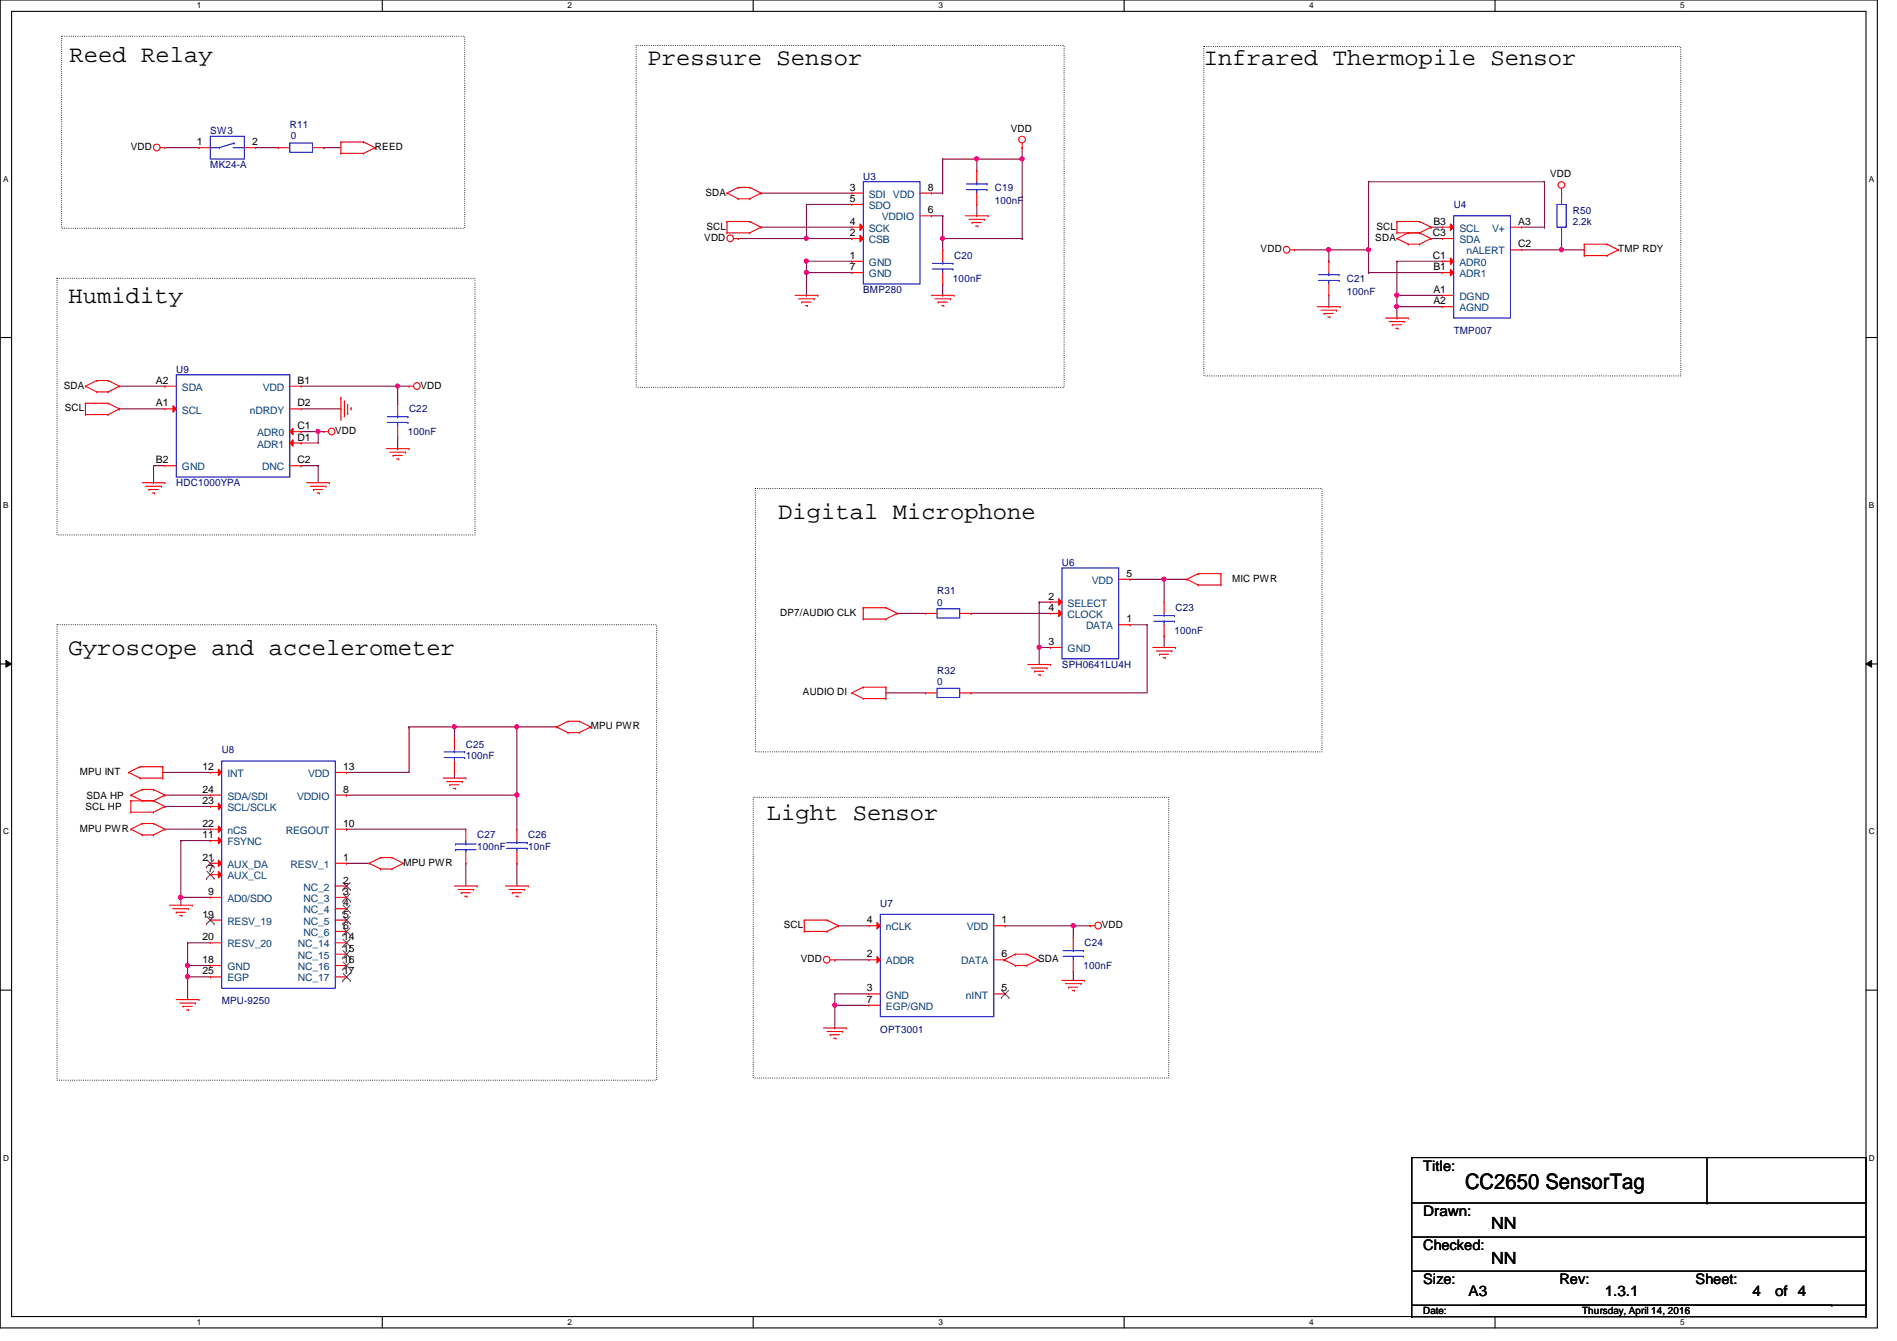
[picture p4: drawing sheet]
<svg xmlns="http://www.w3.org/2000/svg" width="297mm" height="210mm" viewBox="0 0 297 210" stroke-linecap="round" stroke-linejoin="round" font-family="sans-serif">
<path d="M0 0h294v207.9h-294zM1.8 1.8h290.4v204.3h-290.4z" fill="none" stroke="#000" stroke-width=".17"/>
<g fill="#fff">
<path d="M30.8 .2h.7v1.4h-.7z"/>
<path d="M30.8 206.2h.7v1.4h-.7z"/>
</g>
<path d="M59.9 0v1.8M59.9 206.1v1.8" fill="none" stroke="#000" stroke-width=".17"/>
<g fill="#fff">
<path d="M88.9 .2h.6v1.4h-.6z"/>
<path d="M88.9 206.2h.6v1.4h-.6z"/>
</g>
<path d="M117.9 0v1.8M117.9 206.1v1.8" fill="none" stroke="#000" stroke-width=".17"/>
<g fill="#fff">
<path d="M146.9 .2h.7v1.4h-.7z"/>
<path d="M146.9 206.2h.7v1.4h-.7z"/>
</g>
<path d="M176 0v1.8M176 206.1v1.8" fill="none" stroke="#000" stroke-width=".17"/>
<g fill="#fff">
<path d="M205 .2h.7v1.4h-.7z"/>
<path d="M205 206.2h.7v1.4h-.7z"/>
</g>
<path d="M234.1 0v1.8M234.1 206.1v1.8" fill="none" stroke="#000" stroke-width=".17"/>
<g fill="#fff">
<path d="M263.1 .2h.7v1.4h-.7z"/>
<path d="M263.1 206.2h.7v1.4h-.7z"/>
<path d="M.5 27.3h.8v1.4h-.8z"/>
<path d="M292.6 27.3h.9v1.4h-.9z"/>
<path d="M.5 78.4h.8v1.4h-.8z"/>
<path d="M292.6 78.4h.9v1.4h-.9z"/>
</g>
<path d="M0 52.8h1.8M292.2 52.8h1.8" fill="none" stroke="#000" stroke-width=".17"/>
<g fill="#fff">
<path d="M.5 129.5h.9v1.4h-.9z"/>
<path d="M292.6 129.5h.9v1.4h-.9z"/>
</g>
<path d="M0 103.9h1.8M292.2 103.9h1.8" fill="none" stroke="#000" stroke-width=".17"/>
<path d="M.9 103.4l.9 .5-.9 .5zM292.2 103.9l.9-.5v1z" fill="#000"/>
<path d="M.9 103.4l.9 .5-.9 .5zM292.2 103.9l.9-.5v1z" fill="none" stroke="#000" stroke-width=".16"/>
<g fill="#fff">
<path d="M.5 180.5h.9v1.4h-.9z"/>
<path d="M292.6 180.5h.9v1.4h-.9z"/>
</g>
<path d="M0 155h1.8M292.2 155h1.8" fill="none" stroke="#000" stroke-width=".17"/>
<path d="M9.6 5.7h63.2v30h-63.2zM99.6 7.1h67v53.5h-67zM188.5 7.3h74.7v51.5h-74.7zM8.9 43.6h65.5v40.1h-65.5zM118.3 76.5h88.7v41.2h-88.7zM8.9 97.8h93.9v71.3h-93.9zM117.9 124.8h65.1v43.9h-65.1z" fill="none" stroke="#000" stroke-width=".17" stroke-dasharray="0 .3"/>
<g fill="none" stroke="#800040" stroke-width=".17">
<path d="M50.7 23.1h.1M50.7 23.1h2.7M119.2 30.2h.1M119.2 35.6h.1M119.2 30.2h14.2M119.2 35.6h14.2M238.3 35.6h3.5M241.8 35.6h.1M126.1 40.9h.2M126.3 40.9h.1M80.9 124.5h.1M80.9 124.5v5.3"/>
<path d="M28.3 140.5h.1M28.3 140.5h4.6"/>
</g>
<circle cx="28.3" cy="140.4" r=".33" fill="#f0f"/>
<circle cx="28.3" cy="140.4" r=".33" fill="none" stroke="#f0f" stroke-width=".17"/>
<g fill="none" stroke="#800040" stroke-width=".17">
<path d="M18.7 64h.1M18.7 64h7.1M18.7 60.5h7.1M25.8 60.5h.1M25.5 120.9h.1M25.5 120.9h7.4M25.8 124.5h.1M25.8 126.2h.1M25.8 124.5h7.1M25.8 126.2h7.1M28.3 131.6h.1M28.3 131.6v10.1"/>
<path d="M28.3 131.6h4.6M54.3 129.8h.1M54.3 129.8h18.6M71.2 120.9h.1M71.2 120.9v.9M72.9 135.1h.1M72.9 135.1v3.6M80.9 135.1h.1M80.9 135.1v3.6M28.3 140.5h.1M131.3 144.9h.1M131.3 144.9h4.8"/>
<path d="M157.2 150.2h.1M157.2 150.2h.2M157.4 144.9h.1M157.4 144.9h10.7M168.1 152h.1M168.1 152v1.5"/>
</g>
<circle cx="168" cy="144.9" r=".32" fill="#f0f"/>
<circle cx="168" cy="144.9" r=".32" fill="none" stroke="#f0f" stroke-width=".17"/>
<g fill="none" stroke="#800040" stroke-width=".17">
<path d="M115.6 37.3h.1M115.6 37.3h10.7M62.3 60.5h.1M62.3 60.5v2.6M62.3 60.5h1.7M25.8 129.8h.1M25.8 129.8h7.1M54.3 124.5h.1M54.3 124.5h26.6M130.7 157.4h.1M130.7 155.6h.1M130.7 155.6v1.8"/>
<path d="M130.7 155.6h5.4M168.1 144.9h.1M168.1 144.9v1.8M168.1 144.9h2.6M170.7 144.9h.1"/>
</g>
<circle cx="80.9" cy="124.4" r=".32" fill="#f0f"/>
<circle cx="80.9" cy="124.4" r=".32" fill="none" stroke="#f0f" stroke-width=".17"/>
<path d="M29.4 147.6h.1M29.4 151.1h.1M29.4 147.6h3.5M29.4 147.6v5.3M29.4 151.1h3.5" fill="none" stroke="#800040" stroke-width=".17"/>
<circle cx="29.4" cy="152.9" r=".32" fill="#f0f"/>
<circle cx="29.4" cy="152.9" r=".32" fill="none" stroke="#f0f" stroke-width=".17"/>
<circle cx="29.4" cy="151.1" r=".32" fill="#f0f"/>
<circle cx="29.4" cy="151.1" r=".32" fill="none" stroke="#f0f" stroke-width=".17"/>
<path d="M147.6 37.3h12.5M160.1 37.3h.1M29.4 152.9h.1M29.4 152.9h3.5M29.4 152.9v3.6" fill="none" stroke="#800040" stroke-width=".17"/>
<circle cx="147.6" cy="37.3" r=".32" fill="#f0f"/>
<circle cx="147.6" cy="37.3" r=".32" fill="none" stroke="#f0f" stroke-width=".17"/>
<path d="M145.8 33.8h1.8M145.8 30.2h1.8M147.6 33.8h.1M147.6 30.2h.1M147.6 24.9h.1M147.6 24.9v5.3M147.6 33.8v3.5M147.6 24.9h5.3M152.9 24.9h.1M147.6 46.2h.1M147.6 44.4v1.8" fill="none" stroke="#800040" stroke-width=".17"/>
<circle cx="152.9" cy="24.9" r=".32" fill="#f0f"/>
<circle cx="152.9" cy="24.9" r=".32" fill="none" stroke="#f0f" stroke-width=".17"/>
<path d="M152.9 26.7h.1M152.9 33.8h.1M152.9 32v1.8M160.1 23.1h.1M160.1 24.9h.1M160.1 37.3h.1M160.1 23.1v14.2M160.1 24.9h-7.2v1.8" fill="none" stroke="#800040" stroke-width=".17"/>
<circle cx="160" cy="24.9" r=".32" fill="#f0f"/>
<circle cx="160" cy="24.9" r=".32" fill="none" stroke="#f0f" stroke-width=".17"/>
<path d="M218.7 40.9h.1M218.7 46.2h.1M218.7 40.9h7.1M218.7 40.9v5.3M218.7 46.2h7.1" fill="none" stroke="#800040" stroke-width=".17"/>
<circle cx="218.7" cy="46.2" r=".32" fill="#f0f"/>
<circle cx="218.7" cy="46.2" r=".32" fill="none" stroke="#f0f" stroke-width=".17"/>
<path d="M218.7 48h.1M218.7 46.2v1.8M218.7 48h7.1" fill="none" stroke="#800040" stroke-width=".17"/>
<circle cx="218.7" cy="48" r=".32" fill="#f0f"/>
<circle cx="218.7" cy="48" r=".32" fill="none" stroke="#f0f" stroke-width=".17"/>
<path d="M202.7 39.1h5.4M208.1 39.1h.1M208.1 39.1v1.8M208.1 48h.1M208.1 40.9h.1M208.1 46.2v1.8M218.7 49.8h.1M218.7 48v1.8" fill="none" stroke="#800040" stroke-width=".17"/>
<circle cx="208" cy="39.1" r=".32" fill="#f0f"/>
<circle cx="208" cy="39.1" r=".32" fill="none" stroke="#f0f" stroke-width=".17"/>
<path d="M208.1 39.1h6.2M214.3 39.1h.1M214.3 39.1v3.6" fill="none" stroke="#800040" stroke-width=".17"/>
<circle cx="214.3" cy="39.1" r=".32" fill="#f0f"/>
<circle cx="214.3" cy="39.1" r=".32" fill="none" stroke="#f0f" stroke-width=".17"/>
<g fill="none" stroke="#800040" stroke-width=".17">
<path d="M126.3 32h.1M126.3 32h7.1M147.6 39.1h.1M147.6 37.3v1.8M214.3 28.4h.1M214.3 28.4h27.5v7.2M214.3 28.4v10.7M241.8 35.6h.1M126.3 40.9h7.1M133.4 40.9h.1M214.3 42.7h.1M214.3 42.7h11.5"/>
<path d="M64 113.8h.1M64 113.8v7.1h-9.7M64 113.8h7.2M54.3 120.9h.1"/>
</g>
<circle cx="126.3" cy="40.9" r=".32" fill="#f0f"/>
<circle cx="126.3" cy="40.9" r=".32" fill="none" stroke="#f0f" stroke-width=".17"/>
<path d="M126.3 42.7h.1M126.3 40.9v1.8M126.3 42.7h7.1" fill="none" stroke="#800040" stroke-width=".17"/>
<circle cx="126.3" cy="42.6" r=".32" fill="#f0f"/>
<circle cx="126.3" cy="42.6" r=".32" fill="none" stroke="#f0f" stroke-width=".17"/>
<path d="M126.3 37.3h.1M126.3 32v5.3M126.3 37.3h7.1M133.4 37.3h.1M126.3 46.2h.1M126.3 42.7v3.5" fill="none" stroke="#800040" stroke-width=".17"/>
<circle cx="126.3" cy="37.3" r=".32" fill="#f0f"/>
<circle cx="126.3" cy="37.3" r=".32" fill="none" stroke="#f0f" stroke-width=".17"/>
<path d="M71.2 113.8h.1M71.2 113.8h9.7" fill="none" stroke="#800040" stroke-width=".17"/>
<circle cx="80.9" cy="113.8" r=".32" fill="#f0f"/>
<circle cx="80.9" cy="113.8" r=".32" fill="none" stroke="#f0f" stroke-width=".17"/>
<circle cx="71.1" cy="113.8" r=".32" fill="#f0f"/>
<circle cx="71.1" cy="113.8" r=".32" fill="none" stroke="#f0f" stroke-width=".17"/>
<path d="M238.3 39.1h6.2M244.5 39.1h.1M71.2 113.8h.1M71.2 113.8v1.8M80.9 113.8h.1M80.9 113.8h6.3M80.9 113.8v10.7M130.7 150.2h.1M130.7 150.2h5.4" fill="none" stroke="#800040" stroke-width=".17"/>
<circle cx="244.5" cy="39.1" r=".32" fill="#f0f"/>
<circle cx="244.5" cy="39.1" r=".32" fill="none" stroke="#f0f" stroke-width=".17"/>
<path d="M224.1 35.6h.1M224.1 37.3h.1M224.1 35.6h1.7M224.1 37.3h1.7M244.5 39.1h.1M244.5 37.3v1.8M244.5 39.1h3.6M248.1 39.1h.1M130.7 157.4h.1M130.7 157.4h5.4M130.7 157.4v3.5M130.7 160.9h.1" fill="none" stroke="#800040" stroke-width=".17"/>
<circle cx="130.7" cy="157.3" r=".32" fill="#f0f"/>
<circle cx="130.7" cy="157.3" r=".32" fill="none" stroke="#f0f" stroke-width=".17"/>
<path d="M162.7 94.2h.1M162.7 94.2h1.8M162.7 94.2v7.1M176.9 90.7h.1M176.9 90.7h8.9M182.3 90.7h.1M182.3 90.7v3.5" fill="none" stroke="#800040" stroke-width=".17"/>
<circle cx="182.3" cy="90.7" r=".32" fill="#f0f"/>
<circle cx="182.3" cy="90.7" r=".32" fill="none" stroke="#f0f" stroke-width=".17"/>
<path d="M152.1 96h.1M152.1 96h12.4M182.3 99.6h.1M182.3 99.6v1.7M162.7 101.3h.1M162.7 101.3h1.8" fill="none" stroke="#800040" stroke-width=".17"/>
<circle cx="162.7" cy="101.3" r=".32" fill="#f0f"/>
<circle cx="162.7" cy="101.3" r=".32" fill="none" stroke="#f0f" stroke-width=".17"/>
<g fill="none" stroke="#800040" stroke-width=".17">
<path d="M47.2 72.9h.1M47.2 67.6h.1M47.2 72.9h2.6M47.2 64h6.2M47.2 67.6h2.6M49.8 72.9h.1M49.8 72.9v2.7M53.4 64h.1M140.5 96h.1M140.5 96h4.4M176.9 97.8h.1M176.9 97.8h2.7"/>
<path d="M179.6 97.8h.1M179.6 97.8v10.7h-27.5M138.7 108.5h.1M138.7 108.5h6.2M152.1 108.5h.1M162.7 101.3h.1M162.7 101.3v2.7M54.3 135.1h.1M54.3 135.1h3.5"/>
</g>
<circle cx="49.8" cy="67.5" r=".32" fill="#f0f"/>
<circle cx="49.8" cy="67.5" r=".32" fill="none" stroke="#f0f" stroke-width=".17"/>
<path d="M47.2 69.3h.1M47.2 60.5h15.1M49.8 67.6h.1M49.8 67.6v1.7h-2.6M49.8 67.6h.9M62.3 60.5h.1" fill="none" stroke="#800040" stroke-width=".17"/>
<circle cx="62.2" cy="60.4" r=".32" fill="#f0f"/>
<circle cx="62.2" cy="60.4" r=".32" fill="none" stroke="#f0f" stroke-width=".17"/>
<path d="M25.8 23.1h5.4M31.2 23.1h.1M40 23.1h3.6M43.6 23.1h.1M24 72.9h.1M24 75.6h.1M24 72.9h1.8M24 72.9v2.7M62.3 70.2h.1M62.3 68.5v1.7" fill="none" stroke="#800040" stroke-width=".17"/>
<g fill="none" stroke="#f00" stroke-width=".17">
<path d="M25.1 23.1h.7M25.8 23.1h.1M53.4 24h.1M53.4 22.2h.1M53.4 22.2h3.5M53.4 24h3.5M53.4 22.2v1.8M56.9 22.2h.1M56.9 24h.1M56.9 22.2l1.8 .9M58.7 23.1h.1M58.7 23.1l-1.8 .9"/>
<path d="M113.8 36.4h.1M113.8 34.7h.1M113.8 30.2h.1M113.8 34.7h3.6M113.8 36.4h3.6M113.8 34.7v1.7M113.8 30.2l1.8 .9M114.9 37.3h.7M115.6 29.3h.1M115.6 31.1h.1M115.6 37.3h.1M115.6 29.3l-1.8 .9"/>
<path d="M115.6 29.3h1.8M115.6 31.1h1.8M117.4 34.7h.1M117.4 36.4h.1M117.4 29.3h.1M117.4 31.1h.1M117.4 34.7l1.8 .9M117.4 29.3l1.8 .9M119.2 35.6h.1M119.2 30.2h.1M119.2 35.6l-1.8 .8M119.2 30.2l-1.8 .9"/>
<path d="M151.2 33.8h3.5M151.7 34.3h2.5M152.2 34.8h.1M152.2 34.8h1.5M152.8 35.4h.3M153.1 35.4h.1M154.2 34.3h.1M154.7 33.8h.1M160.1 23.1h.1M160.1 22.4v.7M202 39.1h.7M202.7 39.1h.1"/>
<path d="M218.7 36.4h.1M218.7 34.7h.1M218.7 37.3h.1M218.7 34.7h3.6M218.7 36.4h3.6M218.7 34.7v1.7M218.7 37.3l1.8 .9M220.5 36.4h.1M220.5 38.2h.1M220.5 36.4l-1.8 .9M220.5 38.2h1.8M222.3 34.7h.1"/>
<path d="M222.3 36.4h.1M222.3 38.2h.1M222.3 34.7l1.8 .9M222.3 36.4l1.8 .9M224.1 35.6h.1M224.1 37.3h.1M224.1 35.6l-1.8 .8M224.1 37.3l-1.8 .9M244.5 30.2h.1M244.5 29.5v.7M248.1 38.2h.1M248.1 38.2h3.5"/>
<path d="M248.1 38.2v1.8M251.6 38.2h.1M251.6 38.2l1.8 .9M253.4 39.1h.1M253.4 39.1l-1.8 .9M15.2 59.6h.1M15.2 59.6l-1.8 .9M15.2 59.6h1.7M16.9 59.6h.1M16.9 59.6l1.8 .9M124.5 46.2h3.6M125 46.8h2.5"/>
<path d="M125.6 47.3h.1M125.6 47.3h1.4M126.1 47.8h.3M126.4 47.8h.1M127.5 46.8h.1M128.1 46.2h.1M145.8 46.2h3.6M146.4 46.8h2.4M146.9 47.3h.1M146.9 47.3h1.4M147.4 47.8h.4M147.8 47.8h.1"/>
<path d="M148.8 46.8h.1M149.4 46.2h.1M206.3 48h3.5M206.8 48.6h2.5M207.3 49.1h.1M207.3 49.1h1.5M207.9 49.6h.3M208.2 49.6h.1M209.3 48.6h.1M209.8 48h.1M217 49.8h3.5M217.5 50.3h2.5"/>
<path d="M218 50.8h.1M218 50.8h1.5M218.6 51.4h.3M218.9 51.4h.1M220 50.3h.1M220.5 49.8h.1M248.1 40h.1M248.1 40h3.5M251.6 40h.1M13.4 64.9h.1M13.4 63.1h.1M13.4 60.5h.1"/>
<path d="M13.4 63.1h3.5M13.4 64.9h3.5M13.4 63.1v1.8M13.4 60.5l1.8 .8M15.2 61.3h.1M15.2 61.3h1.7M16.9 63.1h.1M16.9 64.9h.1M16.9 61.3h.1M16.9 63.1l1.8 .9M18.7 64h.1M18.7 60.5h.1"/>
<path d="M18.7 64l-1.8 .9M18.7 60.5l-1.8 .8M22.3 75.6h3.5M22.8 76.1h2.5M23.3 76.6h.1M23.3 76.6h1.5M23.9 77.2h.3M24.2 77.2h.1M25.3 76.1h.1M25.8 75.6h.1M48 75.6h3.6M48.6 76.1h2.5"/>
<path d="M49.1 76.6h.1M49.1 76.6h1.4M49.7 77.2h.3M50 77.2h.1M50.7 67.6h.1M50.7 67.6h.7M51.1 76.1h.1M51.6 75.6h.1M53.4 62.2h.1M53.4 62.2v3.6M53.9 62.8h.1M53.9 62.8v2.4"/>
<path d="M54.4 64.7h.1M54.4 63.3v1.4M55 63.8h.1M55 63.8v.4M60.5 70.2h3.5M61 70.8h2.5M61.5 71.3h.1M61.5 71.3h1.5M62.1 71.8h.3M62.4 71.8h.1M63.5 70.8h.1M64 70.2h.1"/>
<path d="M64 60.5h.1M64 60.5h.8M135.2 96.9h.1M135.2 95.1h.1M135.2 95.1h3.5M135.2 96.9h3.5M135.2 95.1v1.8M138.7 95.1h.1M138.7 96.9h.1M138.7 95.1l1.8 .9M140.5 96h.1M140.5 96l-1.8 .9"/>
<path d="M175.2 90.7h1.7M176.9 90.7h.1M185.8 90.7h.1M185.8 90.7l1.8 .9M187.6 91.6h.1M187.6 89.8h.1M187.6 91.6h3.6M187.6 89.8l-1.8 .9M187.6 89.8h3.6M191.2 89.8h.1M191.2 91.6h.1M191.2 89.8v1.8"/>
<path d="M87.2 113.8h.1M87.2 113.8l1.7 .9M88.9 114.7h.1M88.9 112.9h.1M88.9 114.7h1.8M88.9 112.9l-1.7 .9M88.9 112.9h1.8M90.7 114.7h.1M90.7 112.9h.1M90.7 112.9l1.8 .9M92.5 113.8h.1M92.5 113.8l-1.8 .9"/>
<path d="M133.4 108.5h.1M133.4 108.5l1.8 .8M135.2 109.3h.1M135.2 107.6h.1M135.2 109.3h3.5M135.2 107.6l-1.8 .9M135.2 107.6h3.5M138.7 107.6h.1M138.7 109.3h.1M138.7 107.6v1.7M160.9 104h3.6M161.5 104.6h2.5"/>
<path d="M162 105.1h.1M162 105.1h1.4M162.6 105.6h.3M162.9 105.6h.1M164 104.6h.1M164.5 104h.1M180.5 101.3h3.6M181.1 101.9h2.4M181.6 102.4h.1M181.6 102.4h1.4M182.1 103h.4M182.5 103h.1"/>
<path d="M183.5 101.9h.1M184.1 101.3h.1M20.1 120.9h.1M20.1 120.9l1.8 .9M20.5 127.1h.1M20.5 125.3h.1M20.5 124.5h.1M20.5 129.8h.1M20.5 125.3h3.5M20.5 127.1h3.5M20.5 125.3v1.8M20.5 124.5l1.8 .8"/>
<path d="M20.5 129.8l1.8 .9M21.9 121.8h.1M21.9 120h.1M21.9 121.8h3.6M21.9 120l-1.8 .9M21.9 120h3.6M22.3 123.6h.1M22.3 125.3h.1M22.3 128.9h.1M22.3 130.7h.1M22.3 123.6l-1.8 .9M22.3 123.6h1.7"/>
<path d="M22.3 128.9l-1.8 .9M22.3 128.9h1.7M22.3 130.7h1.7M24 125.3h.1M24 127.1h.1M24 123.6h.1M24 128.9h.1M24 130.7h.1M24 125.3l1.8 .9M24 123.6l1.8 .9M24 128.9l1.8 .9M25.5 120h.1"/>
<path d="M25.5 121.8h.1M25.5 120v1.8M25.8 126.2h.1M25.8 124.5h.1M25.8 129.8h.1M25.8 126.2l-1.8 .9M25.8 124.5l-1.8 .8M25.8 129.8l-1.8 .9M57.8 135.1h.1M57.8 135.1l1.8 .9M59.6 136h.1M59.6 134.2h.1"/>
<path d="M59.6 136h1.8M59.6 134.2l-1.8 .9M59.6 134.2h1.8M61.4 136h.1M61.4 134.2h.1M61.4 134.2l1.8 .9M63.2 135.1h.1M63.2 135.1l-1.8 .9M69.4 121.8h3.5M69.9 122.3h2.5M70.4 122.9h.1M70.4 122.9h1.5"/>
<path d="M71 123.4h.3M71.2 138.7h3.5M71.3 123.4h.1M71.7 139.2h2.5M72.2 139.7h.1M72.2 139.7h1.5M72.4 122.3h.1M72.9 121.8h.1M74.2 139.2h.1M74.7 138.7h.1M79.2 138.7h3.5M79.7 139.2h2.5"/>
<path d="M80.2 139.7h.1M80.2 139.7h1.5M82.2 139.2h.1M82.7 138.7h.1M26.5 141.7h3.6M27 142.2h2.5M27.6 142.8h.1M27.6 142.8h1.4M27.6 156.5h3.6M28.1 143.3h.4M28.1 157h2.5M28.5 143.3h.1"/>
<path d="M28.7 157.5h.1M28.7 157.5h1.4M29.2 158.1h.3M29.5 142.2h.1M29.5 158.1h.1M30.1 141.7h.1M30.6 157h.1M31.2 156.5h.1M72.8 140.3h.3M73.1 140.3h.1M80.8 140.3h.3M81.1 140.3h.1"/>
<path d="M125.9 145.8h.1M125.9 144h.1M125.9 144h3.6M125.9 145.8h3.6M125.9 144v1.8M129.5 144h.1M129.5 145.8h.1M129.5 144l1.8 .9M130 150.2h.7M130.7 150.2h.1M131.3 144.9h.1M131.3 144.9l-1.8 .9"/>
<path d="M157.2 150.2h.1M157.2 150.2l1.8 .9M159 151.1h.1M159 149.4h.1M159 151.1h1.8M159 149.4l-1.8 .8M159 149.4h1.8M160.8 151.1h.1M160.8 149.4h.1M160.8 149.4l1.8 .8M162.6 150.2h.1M162.6 150.2l-1.8 .9"/>
<path d="M166.3 153.5h3.5M166.8 154h2.5M167.3 154.5h.1M167.3 154.5h1.5M167.9 155h.3M168.2 155h.1M169.3 154h.1M169.8 153.5h.1M170.7 144.9h.1M170.7 144.9h.7M128.9 160.9h3.6M129.5 161.5h2.4"/>
<path d="M130 162h.1M130 162h1.4M130.6 162.5h.3M130.9 162.5h.1M131.9 161.5h.1M132.5 160.9h.1"/>
<circle cx="24.5" cy="23.1" r=".52"/>
<circle cx="114.3" cy="37.3" r=".52"/>
<circle cx="160" cy="21.8" r=".52"/>
<circle cx="201.4" cy="39.1" r=".52"/>
<circle cx="244.5" cy="29" r=".52"/>
<circle cx="51.9" cy="67.5" r=".52"/>
<circle cx="65.3" cy="60.4" r=".52"/>
<circle cx="129.4" cy="150.2" r=".52"/>
<circle cx="171.9" cy="144.9" r=".52"/>
</g>
<g fill="none" stroke="#000" stroke-width=".17">
<path d="M221.1 181.2h71.1v23.1h-71.1zM221.1 188.3h71.1M221.1 193.6h71.1M221.1 199h71.1M267.3 188.3h.1M267.3 181.2v7.1M292.2 188.3h.1M292.2 193.6h.1M292.2 199h.1M221.1 206.1h.1M221.1 204.3v1.8M221.1 206.1h71.1"/>
<path d="M231.7 204.3h55.1M286.8 204.3h.1M292.2 206.1h.1M292.2 204.3h.1M292.2 204.3v1.8"/>
</g>
<path d="M166.3 88.9h8.9v14.2h-8.9z" fill="none" stroke="#00f" stroke-width=".17"/>
<path d="M165.8 93.7l.5 .5-.5 .5z" fill="#f00"/>
<path d="M164.5 94.2h.1M164.5 94.2h1.8M165.8 93.7l.5 .5-.5 .5z" fill="none" stroke="#f00" stroke-width=".17"/>
<path d="M165.8 95.5l.5 .5-.5 .5z" fill="#f00"/>
<g fill="none" stroke="#f00" stroke-width=".17">
<path d="M152.9 26.7h.1M152.9 32h.1M152.9 26.7v1.7M152.9 30.2v1.8M208.1 40.9h.1M208.1 46.2h.1M208.1 40.9v1.8M208.1 44.4v1.8M164.5 96h.1M164.5 96h1.8M165.8 95.5l.5 .5-.5 .5zM175.2 97.8h1.7"/>
<path d="M176.9 97.8h.1M71.2 115.6h.1M71.2 115.6v1.7M71.2 119.1v1.8M164.5 101.3h.1M164.5 101.3h1.8M71.2 120.9h.1M72.9 135.1h.1M72.9 129.8h.1M72.9 129.8v1.8M72.9 133.3v1.8M155.6 155.6h1.8"/>
<path d="M157.4 155.6h.1M168.1 146.7h.1M168.1 152h.1M168.1 146.7v1.8M168.1 150.2v1.8"/>
</g>
<g fill="none" stroke="#00f" stroke-width=".17">
<path d="M151.3 29.7h3.3M151.3 28.8h3.3M152.9 28.8h.1M152.9 29.7h.1M152.9 28.4v.4M152.9 29.7v.5M154.6 29.7h.1M154.6 28.8h.1M206.5 43.9h3.2M206.5 43h3.2M208.1 43h.1M208.1 43.9h.1"/>
<path d="M208.1 42.7v.3M208.1 43.9v.5M209.7 43.9h.1M209.7 43h.1M69.6 118.6h3.2M69.6 117.7h3.2M71.2 117.7h.1M71.2 118.6h.1M71.2 117.3v.4M71.2 118.6v.5M72.8 118.6h.1M72.8 117.7h.1"/>
<path d="M71.3 132.1h.1M71.3 133h.1M71.3 132.1h3.2M71.3 133h3.2M72.9 133h.1M72.9 132.1h.1M72.9 131.6v.5M72.9 133v.3M137.8 143.1h17.8v16h-17.8zM166.5 149.7h3.2M166.5 148.8h3.2M168.1 148.8h.1"/>
<path d="M168.1 149.7h.1M168.1 148.5v.3M168.1 149.7v.5M169.7 149.7h.1M169.7 148.8h.1"/>
</g>
<path d="M156.8 156.2h.1M156.8 155l1.2 1.2M157.9 155l-1.1 1.2M158 156.2h.1" fill="none" stroke="#804000" stroke-width=".16"/>
<path d="M137.3 149.7l.5 .5-.5 .5z" fill="#f00"/>
<path d="M136.1 150.2h.1M136.1 155.6h.1M136.1 157.4h.1M136.1 150.2h1.7M136.1 155.6h1.7M136.1 157.4h1.7M137.3 149.7l.5 .5-.5 .5zM155.6 144.9h1.8M157.4 144.9h.1" fill="none" stroke="#f00" stroke-width=".17"/>
<path d="M137.3 144.4l.5 .5-.5 .5z" fill="#f00"/>
<path d="M133.4 40.9h.1M133.4 40.9h1.8M182.3 94.2h.1M182.3 99.6h.1M182.3 94.2v1.8M182.3 97.8v1.8M136.1 144.9h.1M136.1 144.9h1.7M137.3 144.4l.5 .5-.5 .5zM155.6 150.2h1.8M157.4 150.2h.1" fill="none" stroke="#f00" stroke-width=".17"/>
<path d="M135.2 28.4h8.9v16h-8.9zM180.7 97.2h3.2M180.7 96.4h3.2M182.3 96.4h.1M182.3 97.2h.1M182.3 96v.4M182.3 97.2v.6M183.9 97.2h.1M183.9 96.4h.1" fill="none" stroke="#00f" stroke-width=".17"/>
<path d="M134.7 36.8l.5 .5-.5 .5z" fill="#f00"/>
<path d="M133.4 37.3h.1M133.4 30.2h.1M133.4 37.3h1.8M133.4 30.2h1.8M134.7 36.8l.5 .5-.5 .5zM144.1 33.8h1.7M145.8 33.8h.1M133.4 42.7h.1M133.4 42.7h1.8" fill="none" stroke="#f00" stroke-width=".17"/>
<path d="M134.7 35.1l.5 .5-.5 .5z" fill="#f00"/>
<g fill="none" stroke="#f00" stroke-width=".17">
<path d="M43.6 23.1h.1M43.6 23.1h1.8M48.9 23.1h1.8M50.7 23.1h.1M133.4 35.6h.1M133.4 32h.1M133.4 35.6h1.8M133.4 32h1.8M134.7 35.1l.5 .5-.5 .5zM144.1 30.2h1.7M145.8 30.2h.1M147.6 39.1h.1"/>
<path d="M147.6 39.1v1.8M225.8 37.3h.1M225.8 37.3h1.8M236.5 35.6h1.8M236.5 39.1h1.8M238.3 39.1h.1M238.3 35.6h.1M244.5 37.3h.1M244.5 30.2h.1M244.5 30.2v1.8M244.5 35.6v1.7M147.6 44.4h.1"/>
<path d="M147.6 42.7v1.7M225.8 46.2h.1M225.8 48h.1M225.8 46.2h1.8M225.8 48h1.8M144.9 96h.1M144.9 96h1.8M150.3 96h1.8M152.1 96h.1M80.9 129.8h.1M80.9 135.1h.1M80.9 129.8v1.8"/>
<path d="M80.9 133.3v1.8"/>
</g>
<g fill="none" stroke="#00f" stroke-width=".17">
<path d="M45.4 22.4h3.5v1.4h-3.5zM227.6 33.8h8.9v16h-8.9zM243.8 32h1.4v3.6h-1.4zM146 42.1h3.2M146 41.2h3.2M147.6 41.2h.1M147.6 42.1h.1M147.6 40.9v.3M147.6 42.1v.6M149.2 42.1h.1M149.2 41.2h.1M146.7 95.3h3.6v1.4h-3.6z"/>
<path d="M79.3 132.8h3.2M79.3 131.9h3.2M80.9 131.9h.1M80.9 132.8h.1M80.9 131.6v.3M80.9 132.8v.5M82.5 132.8h.1M82.5 131.9h.1"/>
</g>
<path d="M227.1 42.2l.5 .5-.5 .5z" fill="#f00"/>
<path d="M225.8 42.7h.1M225.8 42.7h1.8M227.1 42.2l.5 .5-.5 .5z" fill="none" stroke="#f00" stroke-width=".17"/>
<path d="M227.1 35.1l.5 .5-.5 .5z" fill="#f00"/>
<path d="M225.8 35.6h.1M225.8 35.6h1.8M227.1 35.1l.5 .5-.5 .5z" fill="none" stroke="#f00" stroke-width=".17"/>
<path d="M227.1 40.4l.5 .5-.5 .5z" fill="#f00"/>
<path d="M225.8 40.9h.1M225.8 40.9h1.8M227.1 40.4l.5 .5-.5 .5zM25.8 72.9h.1M25.8 60.5h.1M25.8 72.9h1.8M25.8 60.5h1.8M144.9 108.5h.1M144.9 108.5h1.8M150.3 108.5h1.8M152.1 108.5h.1" fill="none" stroke="#f00" stroke-width=".17"/>
<path d="M27.6 58.7h17.8v16h-17.8zM146.7 107.7h3.6v1.5h-3.6z" fill="none" stroke="#00f" stroke-width=".17"/>
<path d="M27.1 63.5l.5 .5-.5 .5z" fill="#f00"/>
<path d="M25.8 64h.1M25.8 64h1.8M27.1 63.5l.5 .5-.5 .5zM45.4 60.5h1.8M47.2 60.5h.1" fill="none" stroke="#f00" stroke-width=".17"/>
<path d="M45.4 67.6l.5-.5v1z" fill="#f00"/>
<path d="M45.4 67.6l.5-.5v1zM45.4 67.6h1.8M47.2 67.6h.1" fill="none" stroke="#f00" stroke-width=".17"/>
<path d="M45.4 69.3l.5-.5v1z" fill="#f00"/>
<g fill="none" stroke="#f00" stroke-width=".17">
<path d="M31.2 23.1h.1M31.2 23.1h1.7M38.3 23.1h1.7M40 23.1h.1M45.4 69.3l.5-.5v1zM45.4 69.3h1.8M45.4 64h1.8M45.4 72.9h1.8M47.2 69.3h.1M47.2 64h.1M47.2 72.9h.1M52.5 145.8h1.8"/>
<path d="M54.3 145.8h.1"/>
</g>
<path d="M32.9 21.3h5.4v3.6h-5.4zM32.9 23.1h1.5M34.4 23.1h.1M36.5 23.1h1.8M36.7 22.4h.1M36.7 22.4l-2.3 .7M38.3 23.1h.1M34.7 119.1h17.8v35.6h-17.8z" fill="none" stroke="#00f" stroke-width=".17"/>
<path d="M53.7 146.4h.1M53.7 145.2l1.2 1.2M54.8 145.2l-1.1 1.2M54.9 146.4h.1" fill="none" stroke="#804000" stroke-width=".16"/>
<path d="M34.2 134.6l.5 .5-.5 .5z" fill="#f00"/>
<path d="M32.9 135.1h.1M32.9 135.1h1.8M34.2 134.6l.5 .5-.5 .5z" fill="none" stroke="#f00" stroke-width=".17"/>
<path d="M32.3 135.7h.1M32.4 134.6l1.1 1.1M33.5 134.6l-1.2 1.1M33.5 135.7h.1" fill="none" stroke="#804000" stroke-width=".16"/>
<path d="M34.2 136.4l.5 .5-.5 .5z" fill="#f00"/>
<path d="M32.9 136.9h.1M32.9 136.9h1.8M34.2 136.4l.5 .5-.5 .5zM52.5 124.5h1.8M52.5 129.8h1.8M54.3 124.5h.1M54.3 129.8h.1M32.9 140.5h.1M32.9 140.5h1.8" fill="none" stroke="#f00" stroke-width=".17"/>
<path d="M32.3 137.5h.1M32.4 136.4l1.1 1.1M33.5 136.4l-1.2 1.1M33.5 137.5h.1" fill="none" stroke="#804000" stroke-width=".16"/>
<path d="M34.2 131.1l.5 .5-.5 .5z" fill="#f00"/>
<path d="M32.9 131.6h.1M32.9 131.6h1.8M34.2 131.1l.5 .5-.5 .5z" fill="none" stroke="#f00" stroke-width=".17"/>
<path d="M34.2 120.4l.5 .5-.5 .5z" fill="#f00"/>
<g fill="none" stroke="#f00" stroke-width=".17">
<path d="M32.9 120.9h.1M32.9 120.9h1.8M34.2 120.4l.5 .5-.5 .5zM52.5 120.9h1.8M52.5 135.1h1.8M54.3 120.9h.1M54.3 135.1h.1M32.9 151.1h.1M32.9 144h.1M32.9 147.6h.1M32.9 151.1h1.8M32.9 144h1.8"/>
<path d="M32.9 147.6h1.8"/>
</g>
<path d="M32.3 144.6h.1M32.4 143.5l1.1 1.1M33.5 143.5l-1.2 1.1M33.5 144.6h.1" fill="none" stroke="#804000" stroke-width=".16"/>
<path d="M34.2 129.3l.5 .5-.5 .5z" fill="#f00"/>
<path d="M32.9 129.8h.1M32.9 129.8h1.8M34.2 129.3l.5 .5-.5 .5z" fill="none" stroke="#f00" stroke-width=".17"/>
<path d="M34.2 125.7l.5 .5-.5 .5z" fill="#f00"/>
<g fill="none" stroke="#f00" stroke-width=".17">
<path d="M62.3 63.1h.1M62.3 68.5h.1M62.3 63.1v1.8M62.3 66.7v1.8M32.9 126.2h.1M32.9 124.5h.1M32.9 126.2h1.8M32.9 124.5h1.8M34.2 125.7l.5 .5-.5 .5zM52.5 138.7h1.8M54.3 138.7h.1M32.9 152.9h.1"/>
<path d="M32.9 152.9h1.8M52.5 152.9h1.8M52.5 147.6h1.8M52.5 149.4h1.8M52.5 151.1h1.8M52.5 140.5h1.8M52.5 142.2h1.8M52.5 144h1.8M54.3 147.6h.1M54.3 149.4h.1M54.3 151.1h.1M54.3 152.9h.1"/>
<path d="M54.3 140.5h.1M54.3 142.2h.1M54.3 144h.1"/>
</g>
<g fill="none" stroke="#804000" stroke-width=".16">
<path d="M53.7 139.3h.1M53.7 138.1l1.2 1.2M53.7 139.9l1.2 1.2M54.8 138.1l-1.1 1.2M54.8 139.9l-1.1 1.2M54.9 139.3h.1M53.7 148.2h.1M53.7 149.9h.1M53.7 151.7h.1M53.7 153.5h.1M53.7 141.1h.1M53.7 142.8h.1"/>
<path d="M53.7 144.6h.1M53.7 147l1.2 1.2M53.7 148.8l1.2 1.1M53.7 150.6l1.2 1.1M53.7 152.4l1.2 1.1M53.7 141.7l1.2 1.1M53.7 143.5l1.2 1.1M54.8 147l-1.1 1.2M54.8 148.8l-1.1 1.1M54.8 150.6l-1.1 1.1M54.8 152.4l-1.1 1.1M54.8 141.7l-1.1 1.1"/>
<path d="M54.8 143.5l-1.1 1.1M54.9 148.2h.1M54.9 149.9h.1M54.9 151.7h.1M54.9 153.5h.1M54.9 141.1h.1M54.9 142.8h.1M54.9 144.6h.1"/>
</g>
<path d="M60.7 66.1h3.2M60.7 65.2h3.2M62.3 65.2h.1M62.3 66.1h.1M62.3 64.9v.3M62.3 66.1v.6M63.9 66.1h.1M63.9 65.2h.1" fill="none" stroke="#00f" stroke-width=".17"/>
<circle cx="28.3" cy="140.4" r=".33" fill="#f0f"/>
<circle cx="28.3" cy="140.4" r=".33" fill="none" stroke="#f0f" stroke-width=".17"/>
<circle cx="168" cy="144.9" r=".32" fill="#f0f"/>
<circle cx="168" cy="144.9" r=".32" fill="none" stroke="#f0f" stroke-width=".17"/>
<circle cx="80.9" cy="124.4" r=".32" fill="#f0f"/>
<circle cx="80.9" cy="124.4" r=".32" fill="none" stroke="#f0f" stroke-width=".17"/>
<circle cx="29.4" cy="152.9" r=".32" fill="#f0f"/>
<circle cx="29.4" cy="152.9" r=".32" fill="none" stroke="#f0f" stroke-width=".17"/>
<circle cx="29.4" cy="151.1" r=".32" fill="#f0f"/>
<circle cx="29.4" cy="151.1" r=".32" fill="none" stroke="#f0f" stroke-width=".17"/>
<circle cx="147.6" cy="37.3" r=".32" fill="#f0f"/>
<circle cx="147.6" cy="37.3" r=".32" fill="none" stroke="#f0f" stroke-width=".17"/>
<circle cx="152.9" cy="24.9" r=".32" fill="#f0f"/>
<circle cx="152.9" cy="24.9" r=".32" fill="none" stroke="#f0f" stroke-width=".17"/>
<circle cx="160" cy="24.9" r=".32" fill="#f0f"/>
<circle cx="160" cy="24.9" r=".32" fill="none" stroke="#f0f" stroke-width=".17"/>
<circle cx="218.7" cy="46.2" r=".32" fill="#f0f"/>
<circle cx="218.7" cy="46.2" r=".32" fill="none" stroke="#f0f" stroke-width=".17"/>
<circle cx="218.7" cy="48" r=".32" fill="#f0f"/>
<circle cx="218.7" cy="48" r=".32" fill="none" stroke="#f0f" stroke-width=".17"/>
<circle cx="208" cy="39.1" r=".32" fill="#f0f"/>
<circle cx="208" cy="39.1" r=".32" fill="none" stroke="#f0f" stroke-width=".17"/>
<circle cx="214.3" cy="39.1" r=".32" fill="#f0f"/>
<circle cx="214.3" cy="39.1" r=".32" fill="none" stroke="#f0f" stroke-width=".17"/>
<circle cx="126.3" cy="40.9" r=".32" fill="#f0f"/>
<circle cx="126.3" cy="40.9" r=".32" fill="none" stroke="#f0f" stroke-width=".17"/>
<circle cx="126.3" cy="42.6" r=".32" fill="#f0f"/>
<circle cx="126.3" cy="42.6" r=".32" fill="none" stroke="#f0f" stroke-width=".17"/>
<circle cx="126.3" cy="37.3" r=".32" fill="#f0f"/>
<circle cx="126.3" cy="37.3" r=".32" fill="none" stroke="#f0f" stroke-width=".17"/>
<circle cx="80.9" cy="113.8" r=".32" fill="#f0f"/>
<circle cx="80.9" cy="113.8" r=".32" fill="none" stroke="#f0f" stroke-width=".17"/>
<circle cx="71.1" cy="113.8" r=".32" fill="#f0f"/>
<circle cx="71.1" cy="113.8" r=".32" fill="none" stroke="#f0f" stroke-width=".17"/>
<circle cx="244.5" cy="39.1" r=".32" fill="#f0f"/>
<circle cx="244.5" cy="39.1" r=".32" fill="none" stroke="#f0f" stroke-width=".17"/>
<circle cx="130.7" cy="157.3" r=".32" fill="#f0f"/>
<circle cx="130.7" cy="157.3" r=".32" fill="none" stroke="#f0f" stroke-width=".17"/>
<circle cx="182.3" cy="90.7" r=".32" fill="#f0f"/>
<circle cx="182.3" cy="90.7" r=".32" fill="none" stroke="#f0f" stroke-width=".17"/>
<circle cx="162.7" cy="101.3" r=".32" fill="#f0f"/>
<circle cx="162.7" cy="101.3" r=".32" fill="none" stroke="#f0f" stroke-width=".17"/>
<circle cx="49.8" cy="67.5" r=".32" fill="#f0f"/>
<circle cx="49.8" cy="67.5" r=".32" fill="none" stroke="#f0f" stroke-width=".17"/>
<circle cx="62.2" cy="60.4" r=".32" fill="#f0f"/>
<circle cx="62.2" cy="60.4" r=".32" fill="none" stroke="#f0f" stroke-width=".17"/>
<g font-size="3.7">
<text x="10.9" y="9.8">Reed Relay</text>
<text x="101.4" y="10.1">Pressure Sensor</text>
<text x="188.5" y="10.1">Infrared Thermopile Sensor</text>
<text x="10.7" y="47.5">Humidity</text>
<text x="121.8" y="81.2">Digital Microphone</text>
<text x="10.7" y="102.6">Gyroscope and accelerometer</text>
<text x="120.1" y="128.4">Light Sensor</text>
</g>
<text font-size="3.3" x="229.4" y="186.1">CC2650 SensorTag</text>
<g font-size="2.6">
<text x="233.5" y="192.4">NN</text>
<text x="233.5" y="197.8">NN</text>
</g>
<g font-size="2.3">
<text x="222.8" y="183.3">Title:</text>
<text x="222.8" y="190.4">Drawn:</text>
<text x="222.8" y="195.7">Checked:</text>
<text x="222.8" y="201">Size:</text>
<text x="230" y="202.8">A3</text>
<text x="244.2" y="201">Rev:</text>
<text x="251.3" y="202.8">1.3.1</text>
<text x="265.5" y="201">Sheet:</text>
<text x="274.4" y="202.8">4</text>
<text x="278" y="202.8">of 4</text>
</g>
<g font-size="1.6">
<text x="20.5" y="23.5">VDD</text>
<text x="30.8" y="22.7">1</text>
<text x="39.5" y="22.7">2</text>
<text x="58.7" y="23.5">REED</text>
<text x="158.3" y="20.7">VDD</text>
<text x="133.1" y="29.8">3</text>
<text x="145.3" y="29.8">8</text>
<text x="242.7" y="27.8">VDD</text>
<text x="110.4" y="30.6">SDA</text>
<text x="110.6" y="35.9">SCL</text>
<text x="133.1" y="35.2">4</text>
<text x="133.1" y="31.6">5</text>
<text x="145.3" y="33.4">6</text>
<text x="215.5" y="35.9">SCL</text>
<text x="224.4" y="35.2">B3</text>
<text x="237.7" y="35.2">A3</text>
<text x="110.3" y="37.7">VDD</text>
<text x="133.1" y="40.5">1</text>
<text x="133.1" y="37">2</text>
<text x="197.4" y="39.5">VDD</text>
<text x="215.3" y="37.7">SDA</text>
<text x="224.4" y="37">C3</text>
<text x="224.4" y="40.5">C1</text>
<text x="237.7" y="38.7">C2</text>
<text x="253.4" y="39.5">TMP RDY</text>
<text x="133.1" y="42.3">7</text>
<text x="224.4" y="45.8">A1</text>
<text x="224.4" y="47.6">A2</text>
<text x="224.4" y="42.3">B1</text>
<text x="10" y="60.8">SDA</text>
<text x="10.2" y="64.4">SCL</text>
<text x="24.4" y="60.1">A2</text>
<text x="24.4" y="63.6">A1</text>
<text x="46.6" y="60.1">B1</text>
<text x="46.6" y="63.6">D2</text>
<text x="65.8" y="60.8">VDD</text>
<text x="46.6" y="67.2">C1</text>
<text x="46.6" y="69">D1</text>
<text x="52.5" y="67.9">VDD</text>
<text x="24.4" y="72.5">B2</text>
<text x="46.6" y="72.5">C2</text>
<text x="164.2" y="93.9">2</text>
<text x="164.2" y="95.6">4</text>
<text x="176.4" y="90.3">5</text>
<text x="193" y="91.1">MIC PWR</text>
<text x="122.2" y="96.4">DP7/AUDIO CLK</text>
<text x="164.2" y="101">3</text>
<text x="176.4" y="97.4">1</text>
<text x="125.7" y="108.8">AUDIO DI</text>
<text x="92.5" y="114.2">MPU PWR</text>
<text x="12.5" y="121.3">MPU INT</text>
<text x="13.5" y="125">SDA HP</text>
<text x="31.7" y="120.5">12</text>
<text x="31.7" y="125.9">23</text>
<text x="31.7" y="124.1">24</text>
<text x="53.7" y="124.1">8</text>
<text x="53.7" y="120.5">13</text>
<text x="12.5" y="130.2">MPU PWR</text>
<text x="13.4" y="126.8">SCL HP</text>
<text x="31.7" y="131.2">11</text>
<text x="31.7" y="129.4">22</text>
<text x="53.7" y="129.4">10</text>
<text x="31.7" y="134.7">21</text>
<text x="32.6" y="136.5">7</text>
<text x="53.7" y="134.7">1</text>
<text x="63.2" y="135.5">MPU PWR</text>
<text x="31.7" y="143.6">19</text>
<text x="32.6" y="140.1">9</text>
<text x="53.7" y="138.3">2</text>
<text x="53.7" y="140.1">3</text>
<text x="53.7" y="141.9">4</text>
<text x="53.7" y="143.6">5</text>
<text x="31.7" y="147.2">20</text>
<text x="53.7" y="145.4">6</text>
<text x="53.7" y="147.2">14</text>
<text x="53.7" y="149">15</text>
<text x="122.7" y="145.3">SCL</text>
<text x="135.7" y="149.9">2</text>
<text x="135.7" y="144.5">4</text>
<text x="156.8" y="144.5">1</text>
<text x="156.8" y="149.9">6</text>
<text x="172.5" y="145.3">VDD</text>
<text x="31.7" y="150.7">18</text>
<text x="31.7" y="152.5">25</text>
<text x="53.7" y="150.7">16</text>
<text x="53.7" y="152.5">17</text>
<text x="125.4" y="150.6">VDD</text>
<text x="135.7" y="155.2">3</text>
<text x="156.8" y="155.2">5</text>
<text x="162.6" y="150.6">SDA</text>
<text x="135.7" y="157">7</text>
<text x="222.8" y="205.7">Date:</text>
<text x="247.7" y="205.7">Thursday, April 14, 2016</text>
</g>
<g font-size="1.6" fill="#000080">
<text x="32.9" y="21">SW3</text>
<text x="45.4" y="20.1">R11</text>
<text x="45.5" y="21.7">0</text>
<text x="32.9" y="26.3">MK24-A</text>
<text x="135.2" y="28.1">U3</text>
<text x="155.8" y="29.9">C19</text>
<text x="155.8" y="32">100nF</text>
<text x="227.6" y="32.6">U4</text>
<text x="246.3" y="33.4">R50</text>
<text x="246.3" y="35.2">2.2k</text>
<text x="149.4" y="40.6">C20</text>
<text x="135.2" y="45.9">BMP280</text>
<text x="149.2" y="44.1">100nF</text>
<text x="210.9" y="44.1">C21</text>
<text x="210.9" y="46.2">100nF</text>
<text x="227.6" y="52.3">TMP007</text>
<text x="27.6" y="58.3">U9</text>
<text x="64" y="64.6">C22</text>
<text x="63.9" y="68.1">100nF</text>
<text x="27.6" y="76.1">HDC1000YPA</text>
<text x="166.3" y="88.6">U6</text>
<text x="146.7" y="93">R31</text>
<text x="146.7" y="94.8">0</text>
<text x="184.1" y="95.7">C23</text>
<text x="183.9" y="99.2">100nF</text>
<text x="146.7" y="105.5">R32</text>
<text x="146.7" y="107.2">0</text>
<text x="166.3" y="104.6">SPH0641LU4H</text>
<text x="34.7" y="117.9">U8</text>
<text x="72.9" y="117">C25</text>
<text x="72.9" y="118.8">100nF</text>
<text x="74.7" y="131.2">C27</text>
<text x="82.7" y="131.2">C26</text>
<text x="74.7" y="133">100nF</text>
<text x="82.7" y="133">10nF</text>
<text x="137.8" y="141.9">U7</text>
<text x="169.8" y="148.1">C24</text>
<text x="169.7" y="151.7">100nF</text>
<text x="34.7" y="157.2">MPU-9250</text>
<text x="137.8" y="161.6">OPT3001</text>
</g>
<g font-size="1.6" fill="#004080">
<text x="136.1" y="30.9">SDI VDD</text>
<text x="136.1" y="32.7">SDO</text>
<text x="138.1" y="34.5">VDDIO</text>
<text x="136.1" y="41.6">GND</text>
<text x="136.1" y="38.1">CSB</text>
<text x="136.1" y="36.3">SCK</text>
<text x="228.5" y="38.1">SDA</text>
<text x="228.5" y="36.3">SCL</text>
<text x="228.5" y="41.6">ADR0</text>
<text x="229.6" y="39.8">nALERT</text>
<text x="233.6" y="36.3">V+</text>
<text x="136.1" y="43.4">GND</text>
<text x="228.5" y="46.9">DGND</text>
<text x="228.5" y="43.4">ADR1</text>
<text x="228.5" y="48.7">AGND</text>
<text x="28.5" y="61.2">SDA</text>
<text x="28.5" y="64.7">SCL</text>
<text x="39.1" y="64.7">nDRDY</text>
<text x="41.1" y="61.2">VDD</text>
<text x="40.3" y="68.3">ADR0</text>
<text x="40.3" y="70.1">ADR1</text>
<text x="28.5" y="73.6">GND</text>
<text x="41.1" y="73.6">DNC</text>
<text x="167.2" y="95">SELECT</text>
<text x="170.9" y="91.4">VDD</text>
<text x="167.2" y="96.7">CLOCK</text>
<text x="170" y="98.5">DATA</text>
<text x="167.2" y="102.1">GND</text>
<text x="35.6" y="121.6">INT</text>
<text x="35.6" y="125.2">SDA/SDI</text>
<text x="46.5" y="125.2">VDDIO</text>
<text x="48.3" y="121.6">VDD</text>
<text x="35.6" y="130.5">nCS</text>
<text x="35.6" y="127">SCL/SCLK</text>
<text x="44.7" y="130.5">REGOUT</text>
<text x="35.6" y="135.8">AUX_DA</text>
<text x="35.6" y="137.6">AUX_CL</text>
<text x="35.6" y="132.3">FSYNC</text>
<text x="45.5" y="135.8">RESV_1</text>
<text x="35.6" y="141.2">AD0/SDO</text>
<text x="47.5" y="139.4">NC_2</text>
<text x="47.5" y="141.2">NC_3</text>
<text x="47.5" y="143">NC_4</text>
<text x="35.6" y="144.7">RESV_19</text>
<text x="35.6" y="148.3">RESV_20</text>
<text x="46.6" y="148.3">NC_14</text>
<text x="47.5" y="146.5">NC_6</text>
<text x="47.5" y="144.7">NC_5</text>
<text x="138.7" y="145.6">nCLK</text>
<text x="151.4" y="145.6">VDD</text>
<text x="35.6" y="151.8">GND</text>
<text x="35.6" y="153.6">EGP</text>
<text x="46.6" y="150.1">NC_15</text>
<text x="46.6" y="151.8">NC_16</text>
<text x="46.6" y="153.6">NC_17</text>
<text x="138.7" y="151">ADDR</text>
<text x="150.5" y="151">DATA</text>
<text x="138.7" y="156.3">GND</text>
<text x="138.7" y="158.1">EGP/GND</text>
<text x="151.3" y="156.3">nINT</text>
</g>
<g font-size="1.3">
<text x="30.8" y="1.3">1</text>
<text x="88.9" y="1.3">2</text>
<text x="146.9" y="1.3">3</text>
<text x="205" y="1.3">4</text>
<text x="263.1" y="1.3">5</text>
<text x=".5" y="28.4">A</text>
<text x="292.6" y="28.4">A</text>
<text x=".5" y="79.5">B</text>
<text x="292.6" y="79.5">B</text>
<text x=".5" y="130.6">C</text>
<text x="292.6" y="130.6">C</text>
<text x=".5" y="181.7">D</text>
<text x="292.6" y="181.7">D</text>
<text x="30.8" y="207.4">1</text>
<text x="88.9" y="207.4">2</text>
<text x="146.9" y="207.4">3</text>
<text x="205" y="207.4">4</text>
<text x="263.1" y="207.4">5</text>
</g>
</svg>
